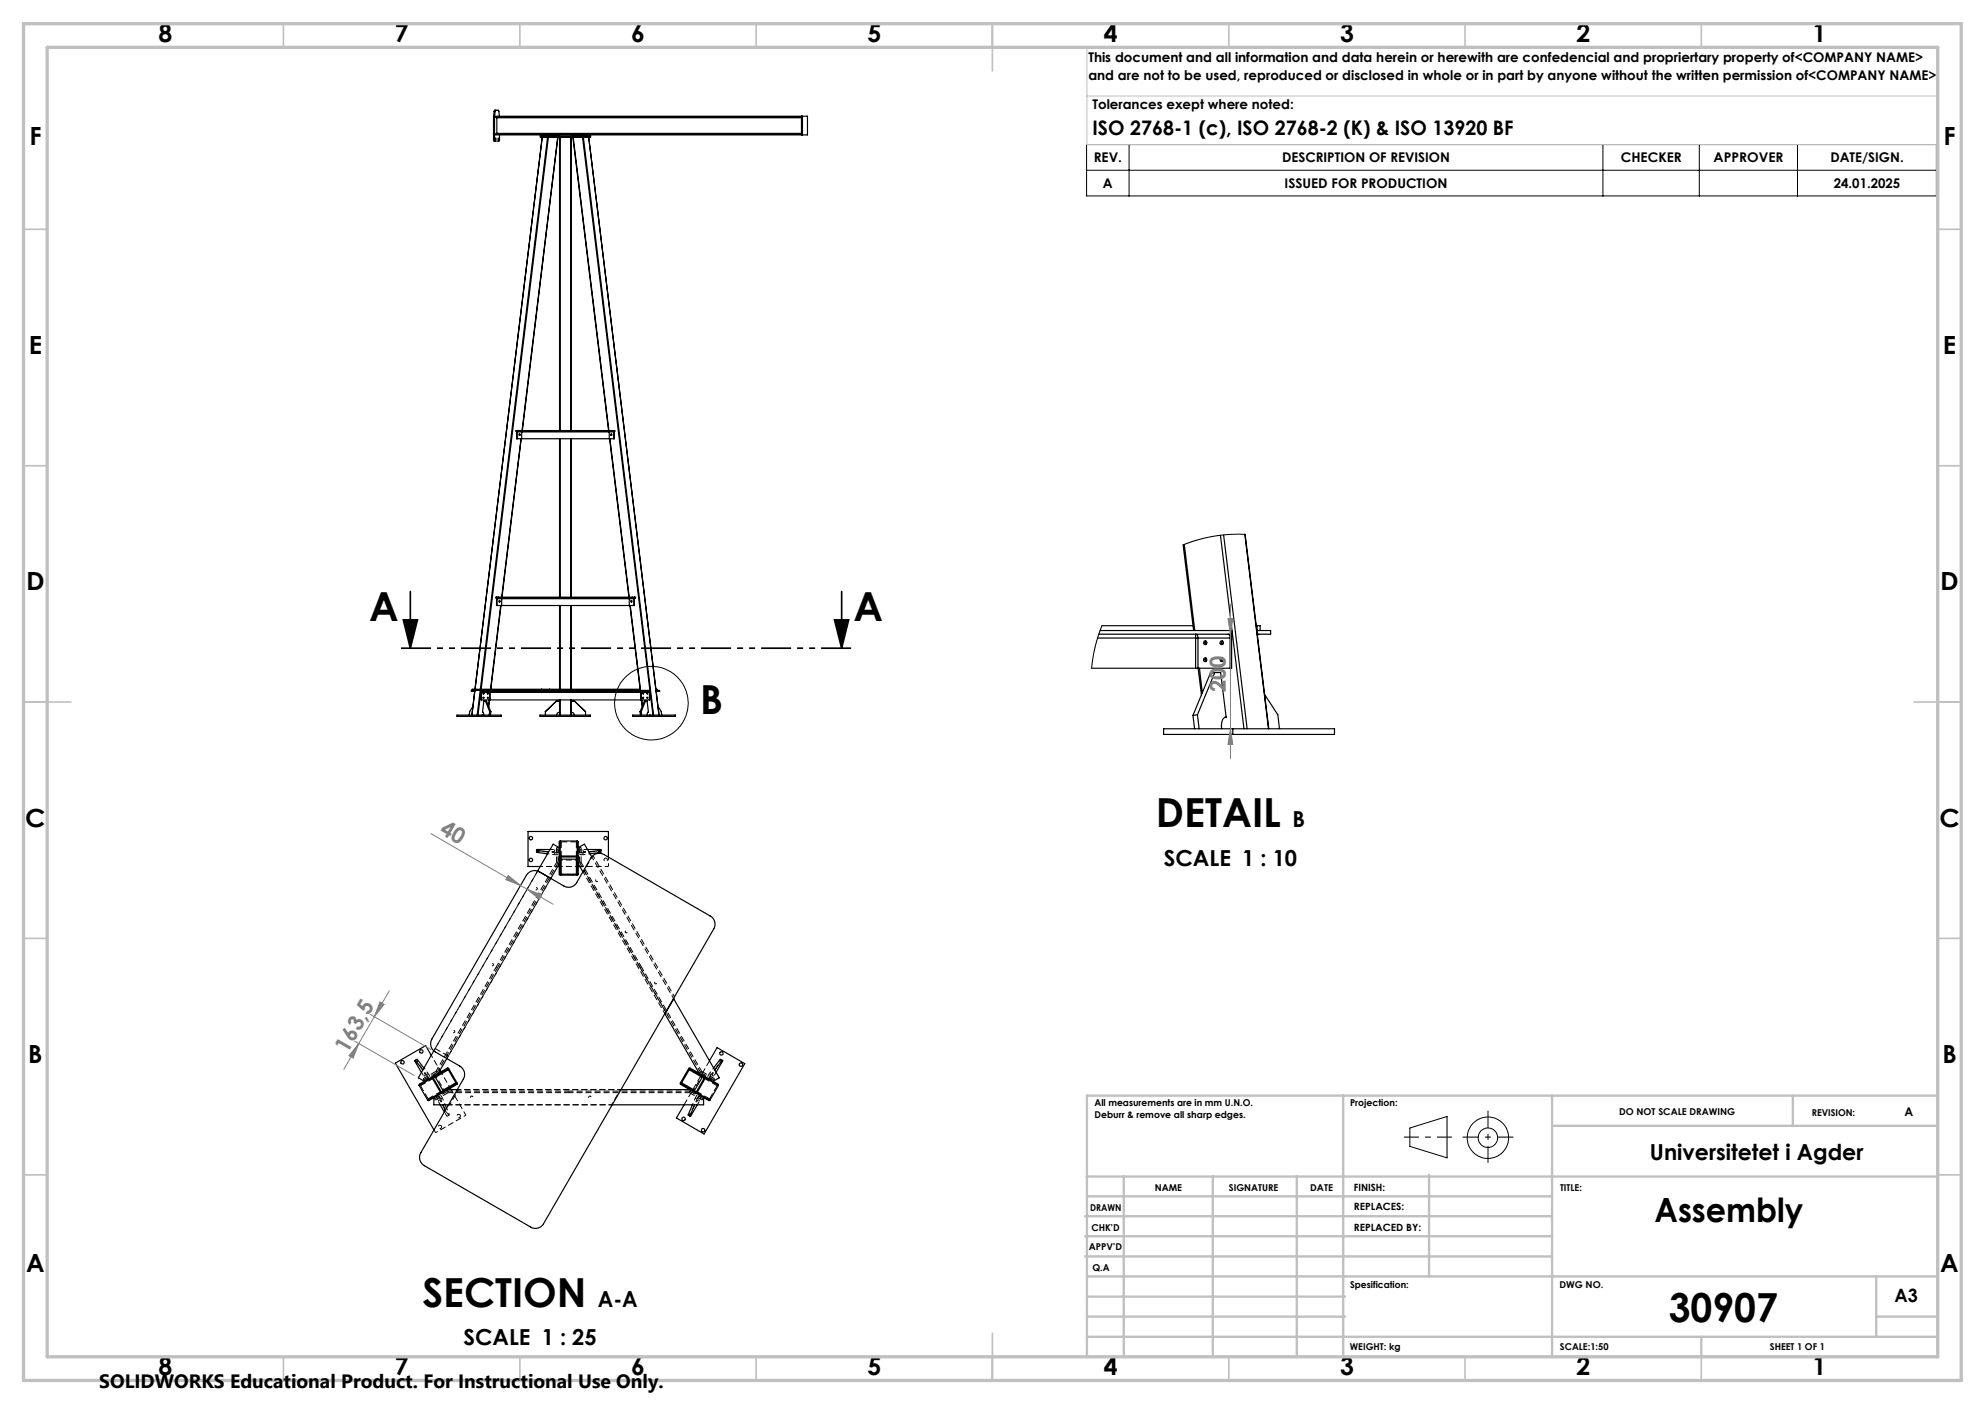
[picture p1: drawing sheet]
<svg xmlns="http://www.w3.org/2000/svg" width="420mm" height="297mm" viewBox="0 0 420 297" stroke-linecap="round" stroke-linejoin="round" font-family="sans-serif">
<g fill="none" stroke="#000" stroke-width=".25">
<path d="M104.4 24.7h.2M104.4 29.6h.2M104.4 24.7v4.9M104.6 23.5l.1-.2 .8 .1 .2 1.2M104.6 23.5h.2M104.6 23.5l-.2 1.2M104.6 29.6l.2 .2M104.6 24.6h66.3v3.9h-66.3M104.6 24.6v5M104.6 28.3h65M104.6 24.8h65M104.8 23.5l-.2 1.1"/>
<path d="M104.8 29.2l.2 .1-.1 .3zM104.9 23.3l-.1 .2M105.1 24.8v.1M105.1 28.2v.1M105.1 24.9v3.3M105.1 28.2h64.5M105.1 24.9h64.5M105.4 29.2l.2 .1-.1 .3zM105.7 28.5l-.1 1.3h-1.1l-.1-.2M114.3 28.8h10.7M114.3 28.5v.6h1.6M114.7 29.1h.1"/>
<path d="M114.7 29.1l-14.2 116.7M115.9 29.1h7.5M115.9 29.1l-14.3 116.7M116 29.1l-14.2 116.7M116.3 28.5v.6M118 29.1l-7.5 62M118.1 28.8v.3M118.4 29.1v62M118.5 28.8v.3M118.5 29.1v62M120.8 29.1v62M120.8 28.8v.3"/>
<path d="M120.9 29.1v62M121.1 28.8v.3M121.2 29.1l7.6 62M121.3 29.1l7.5 62M122.9 28.5v.6M123.3 29.1l14.8 122.2M123.4 29.1l14.9 122.2M124.6 29.1h.1M124.6 29.1l14.9 122.2M125 28.5v.6h-1.6M169.6 24.6v3.9M169.8 24.6v3.9"/>
<path d="M109.2 91.3h.1M109.2 91.1h.1M109.2 91.1v.2M109.3 91.3h20.7M109.3 91.1h20.7M109.3 91.3v1.5h20.7v-1.5M109.4 91.4h20.5M109.4 91.4v1.4M109.5 91.3l-.1 .1M109.7 91.1v.2M109.9 91.8v.3M110.2 92.8l-4 33.5"/>
<path d="M110.3 92.8l-4.1 33.5M110.4 91.3v1.5M118.4 92.8v33.5M118.5 92.8v33.5M120.8 92.8v33.5M120.9 92.8v33.5M128.9 91.3v1.5M129 92.8l4.1 33.5M129.4 91.8l-.1 .1 .1 .2M129.5 91.1v.2M129.8 91.3l.1 .1M129.9 91.4v1.4"/>
<path d="M130 91.1v.2M250.3 115.2l2.3 18.2M250.6 115.2l2.2 18.2M258.2 113.2l5 41M258.9 113.2l5 41M263.4 113l5 41.2M263.5 113l5 41.2M105 126.5h.1M105 126.3h.1M105 126.3v.2M105 126.5h29.3M105 126.3h29.3"/>
<path d="M105.1 126.5v1.6h29.1v-1.6M105.2 126.6h28.9M105.2 126.6v1.5M105.2 126.5v.1M105.5 126.3v.2M105.7 127.1v.2M105.9 128.1l-2.1 17.7M106 128.1l-2.1 17.7M106.2 126.5v1.6M118.4 128.1v17.7M118.5 128.1v17.7M120.8 128.1v17.7"/>
<path d="M120.9 128.1v17.7M133.1 126.5v1.6M133.3 128.1l2.2 17.9M133.6 127.1v.2M133.8 126.3v.2M134.1 126.5v.1M134.1 126.6v1.5M134.3 126.5h.1M134.3 126.3h.1M134.3 126.3v.2M232.2 135h20.8M232.5 134.2h28.1"/>
<path d="M232.8 133.4h27.8v8h-7.1M233.2 132.4h19.2M253 135h.5M253 134.2v.8M253 135v6.4M253.1 134.2l.3 .2 .1 .6M253.5 135h6.8M253.5 135v6.4M255.2 135.6a.44 .44 0 0 0 0 .7M255.2 139.2a.44 .44 0 0 0 0 .7M258.7 135.6a.44 .44 0 0 0 0 .7M258.7 139.2a.44 .44 0 0 0 0 .7"/>
<path d="M259.9 134.2l.3 .3 .1 .5M260.3 135v6.4M265.8 132.4h.2M265.9 133.4h3v.8h-2.9M266 132.4h.6v1M266 132.4v1M266.3 134.2l-.2 .2M96.7 151.3h9.3v.2h-9.3zM99.8 151.3l.7-5.3-.6 5.3M99.9 146h.6M99.9 146h-.2v.3h.7M100 149.4l-.6 1.1-.1 .8"/>
<path d="M100.4 146.3h.1M100.5 145.8h-.6v.2M100.5 146h14.1M100.5 145.8v.2M100.5 145.8h14.1M101.6 146l-.6 5.3M101.8 146l-.7 5.3M101.8 146.3h35.7M101.8 146v2.1h1.8M101.9 146.5h1.7M101.9 146.5v1.6M102 146.3l-.1 .2"/>
<path d="M102 151.3v.2M102.1 150.6l.2 .1v.6M102.1 150.6h.1M102.3 146.6v.2M102.3 147.5v.2M102.7 148.3h-.3l-.3 2.3M102.7 148.3l.9 2.2M102.7 148.3h.2l1 2.3M103.2 146.6v.2M103.2 147.5v.2M103.5 148.1l-.1 1.2M103.6 146.5h.1"/>
<path d="M103.6 148.1h.1M103.6 148.1l-.2 1.4M103.6 146.5v1.6M103.6 150.5l-.1 .8M103.6 150.5l.3 .1M103.7 146.3l-.1 .2M103.7 146.3v.2M103.7 148.1h31.9M103.7 146.5h31.9M103.7 146.5v1.6M103.9 150.6l-.1 .7M114.3 151.3h10.6v.2h-10.6z"/>
<path d="M114.6 146h1.7M114.6 145.8h1.7M114.6 145.8v.2M116.3 146h21.2v2.1h-1.8M116.3 145.8v.2M116.3 145.8h19.1M117.8 148.3h.6M117.8 148.3l-2.4 2.3v.7M118.4 150.7l-.5 .2-.1 .4M118.4 148.1v3.2M118.5 148.1v3.2M119.6 146.3v.2"/>
<path d="M120.8 148.1v3.2M120.9 150.7l.5 .2 .1 .4M120.9 148.1v3.2M120.9 148.3h.6M121.5 148.3h.1M121.5 148.3l2.4 2.2M121.5 148.3l2.4 2.3M123.9 150.5v.8M125.4 146h.1M133.9 151.3h9v.2h-9zM135.4 150.6l.1 .7M135.6 146.5h.1"/>
<path d="M135.6 146.3v.2M135.6 148.1h.1M135.6 146.5v1.6M135.6 146.3l.1 .2M135.7 150.5v.8M135.7 150.5l-.3 .1M135.7 148.1l.2 1.4M135.7 146.5h1.7M135.7 146.5v1.6M135.8 148.1l.1 1.2M136.1 146.6v.2M136.1 147.5v.2"/>
<path d="M136.6 148.3h.3l.3 2.3M136.6 148.3l-.9 2.2M136.6 148.3h-.3l-.9 2.3M137 146.6v.2M137 147.5v.2M137.1 150.6h.1M137.2 150.6l-.2 .2-.1 .5M137.3 146.3l.1 .2M137.4 146.5v1.6M137.5 151.3v.2M138.8 145.8h.1M138.8 145.8h.2v.2"/>
<path d="M138.8 145.8v.2h.8v.3h-.7M138.9 146.3h.1M139.2 149.4l.7 1.1 .1 .8M231 141.4h22M246.2 154.2h36.2v1.2h-36.2zM252.4 151.3l.4 2.9M253 141.4h.5M253.4 151.2l.3 3M253.4 151.2l-1 .1M253.5 141.4l.7 5.6M253.8 141.4l.6 5.1M257 142.3l-3.6 8.9"/>
<path d="M257 142.3h1.3l1.1 9.4M257 142.3l-.9 .1-3.7 8.9M259.4 151.7a1.76 1.76 0 0 0-1 2.2l.1 .3M259.4 151.7h-.2M260.8 154.2v1.2M267.6 146.9l2.8 4.3 .3 3M113.5 179.9l2.6 .3M116.4 179.7h-2.9v.6l2.4 .3M118.3 179.3l-1.2-.7-3.3 5.6M118.5 177.9l-.2 .2v6.8l.2 .2h3.6l.2-.1v-6.9l-.2-.2M118.5 177.9v3.2M118.5 177.9h3.6"/>
<path d="M122.1 177.9v3.2M122.3 179.3l1.3-.7 1.6 2.7M124.3 179.7h2.8v.6l-2.3 .3M127.1 179.9l-2.5 .3M111.7 184.7l.9-.5h1l5.7 3.2a1.94 1.94 0 0 0 2.7-.7l3-5.2a2.08 2.08 0 0 1 2.8-.7l22.5 13a1.94 1.94 0 0 1 .7 2.7l-36 62.4a1.97 1.97 0 0 1-2.7 .7l-22.5-13a1.99 1.99 0 0 1-.8-2.8l9-15.5a1.99 1.99 0 0 0-.7-2.8l-5.2-3a2.03 2.03 0 0 1-.7-2.7zM113.8 184.2l2.8 1.6M113.8 184.2l-.1 .1M116.6 185.8h-.1M118 183.3h.3M118.3 182.6l-1.7 3.2M118.5 181.1l-.2 .2M118.5 181.5l.2 .2"/>
<path d="M118.5 181.1h3.6M118.7 184.9l-.2-.2v-3.3l.2-.1 3.4 .1v3.4l-.1 .1M118.7 184.9h3.3M118.7 181.7v3.2M118.7 181.7h3.3M122 181.7v3.2M122.1 181.1l.2 .2M122.1 181.5l-.1 .2M122.3 182.6l1 1.8M122.3 183.3h.4M128.7 181.3v-5.4h-17v7.4h2.6M140.7 214.5h.1"/>
<path d="M140.7 214.5l7.3 12.6M142.5 211.2l.1 .1M142.6 211.3l-1.9 3.2M142.6 211.3l9.6 16.7-1.3 .7M87.9 224.3l1.6 2M87.9 224.3l.4-.2 1.4 1.8M87.9 224.3l-.2 .1 1.4 2.4M88.7 229.6l.1-.3 5.9-3.4 .2 .1 1.8 3.3-6 3.5-.2-.1M88.7 229.6l1.8 3.1M91.2 223.2l-1.1-2-6.5 3.7 8.2 14.1M91.4 228l1.8 3.1M91.4 228l-2.7 1.6"/>
<path d="M91.5 227.7l-.1 .3M91.8 232.2v1.5h3.1M91.8 222.3l-3.3 5.7 1.3 .7M91.8 227.8l.3 .1M92.1 227.9l1.6 2.7M93.1 226.4l.2 .4M93.1 233.7l.9 1.5M93.2 231.1l.3 .1M93.2 231.1l-2.7 1.6M93.7 230.6l-.1 .3M93.7 233.7l.5 1.2M94.2 233.7l.3 .7"/>
<path d="M94.5 223.9l-1.9 3.2M94.9 226.3l-.3-.1-2.9 1.7 1.6 3 .3 .1 2.8-1.7v-.2M94.9 226.3l1.5 2.8M94.9 226.3l-2.8 1.6M95.2 230.2l.2 .3M96.4 229.1l-2.7 1.5M96.7 230.5l-2 .1M131.4 230.5l14.6 .1M144.2 229.1l2.8 1.5M145.8 226.3l.2-.1 3 1.8-1.6 2.9-.3 .1-2.8-1.7-.1-.2M145.8 226.3l-1.6 2.8M145.8 226.3l2.8 1.6"/>
<path d="M146.5 233.7l-.9 2.2 .4 .2M147 230.6v.3M147 233.7l-1 2.4M147.2 231.2l2.8 1.6 .2-.1M147.5 231.1l-.3 .1M147.5 231.1l2.7 1.6M147.5 233.7l-1.4 2.4h-.1M148.6 227.9l-1.6 2.7M148.8 227.8l-.2 .1M148.9 232.2v1.5h-19.4M149.2 227.7l.1 .3M149.2 227.7l-3.2-1.8-.3 .1-1.8 3.3 3.3 1.9"/>
<path d="M149.2 227.7l2.7 1.6 .1 .3M149.3 228l-1.8 3.1M149.3 228l2.7 1.6M150.1 224.4l1.6-2.8 5.9 3.4-8.6 14.9-5.9-3.4 1.6-2.8M152 229.6l-1.8 3.1M152.8 224.3l.1 .1-1.4 2.4M152.8 224.3l-1.6 2M152.8 224.3l-.4-.2-1.4 1.8"/>
<circle cx="109.9" cy="92" r=".14"/>
<circle cx="129.4" cy="92" r=".14"/>
<circle cx="105.7" cy="127.2" r=".14"/>
<circle cx="133.6" cy="127.2" r=".13"/>
<circle cx="255" cy="136" r=".37"/>
<circle cx="255" cy="139.5" r=".38"/>
<circle cx="258.5" cy="139.6" r=".36"/>
<circle cx="258.5" cy="135.9" r=".38"/>
<circle cx="102.3" cy="146.7" r=".09"/>
<circle cx="102.3" cy="147.6" r=".1"/>
<circle cx="103.2" cy="147.6" r=".09"/>
<circle cx="103.2" cy="146.7" r=".1"/>
<circle cx="136.1" cy="146.7" r=".1"/>
<circle cx="136.1" cy="147.6" r=".09"/>
<circle cx="137" cy="147.6" r=".1"/>
<circle cx="137" cy="146.7" r=".09"/>
<circle cx="112.3" cy="177.3" r=".36"/>
<circle cx="128.1" cy="177.3" r=".36"/>
<circle cx="112.3" cy="181.9" r=".37"/>
<circle cx="85.2" cy="224.7" r=".37"/>
<circle cx="89.1" cy="222.4" r=".36"/>
<circle cx="144.6" cy="236.7" r=".37"/>
<circle cx="148.8" cy="239.1" r=".37"/>
<circle cx="152.6" cy="222.8" r=".36"/>
<circle cx="156.8" cy="225.2" r=".35"/>
</g>
<g fill="none" stroke="#000" stroke-width=".21" stroke-dasharray="1.3 .6" stroke-linecap="butt">
<path d="M117.4 179.7v.4M117.8 179.3h.6M117.8 179.3v3.1M118.4 179.9h-.3M118.6 178.3l.2-.2M118.8 178.1h3.2M122 178.1l.2 .2M122.6 179.3v3.1M122.6 179.9h-.2M123 179.3h-.6M117.4 180.8v-.4M117.7 182.5l.3 .1"/>
<path d="M117.8 182.4h.3M117.8 182.4l-.1 .1M118 182.6l.1-.2M118.1 182.4v-3.1M118.1 180.3h.3M118.1 181.9h.3M118.4 181.6h-.3M118.6 181.5v-3.2M118.6 181.9l-.2-.2M118.6 185.1v-.4M118.8 181.3v-3.2M122 181.3v-3.2"/>
<path d="M122.2 181.5v-3.2M122.2 185.1v-.4M122.4 181.7l-.2 .2M122.4 180.3h.2M122.4 181.9h.2M122.6 182.4h.4M122.6 182.4l.1 .2M122.6 181.6h-.2M122.7 182.6l.3-.1M123 182.4v-3.1M123 182.5v-.1M123.4 180.1v-.4"/>
<path d="M123.4 180.4v.4M123.4 184.5v-.1M125.2 181.3v-.1M105 204.5l.3 .2M135.7 204.5l-.3 .2M89 229.7v-.3M89.5 228.2l.3 .5M89.7 228.5l2.7-1.6M90.1 227.4l-.4 .3M90.2 228.2l.2 .2M90.2 227.3l.4-.2M90.6 232.4l-1.6-2.7"/>
<path d="M90.7 228.2l-.2-.2M90.8 232.5l-.2-.1M91.6 227.4l.2 .2M91.7 228.1l-2.7 1.6M91.8 227.8l-2.8 1.6M91.9 227.5l.3 .1M92.1 227.4l-.2-.2M92.1 221.8l2.8 1.6M92.1 221.8l-.3 .5M92.1 232.7l2.7-1.6M92.1 232.7l-.3-.5M92.2 226.6l-2.7 1.6"/>
<path d="M92.3 226.6h-.1M92.4 231.9l.1 .2M92.4 226.9l-.2-.3M92.4 226.9l.1-.1M92.5 226.8l-.2-.2M92.7 232.9l.3-.3M92.8 231.9l-.1-.2M93.3 230.9l-2.7 1.5M93.6 230.9l-2.8 1.6M93.6 232.3l-.4 .2M93.8 231.1l.1 .2M94 230.7l-.1 .3"/>
<path d="M94.2 231.1l-.1-.2M94.7 230.9l-2.7 1.5M94.7 236.1h-.1M94.8 231.1l-.1-.2M94.8 231.1h.1M94.9 223.4l-.3 .5M94.9 231.1v-.3M94.9 230.8l-.2 .1M94.9 233.7h.3M94.9 226l-.3 .2M95.1 235.8l-.4 .3M96.7 229.1l-.3 .2"/>
<path d="M96.8 230.5h.2M120.4 231.1v-.3M129.4 233.7h.2M131.3 230.5h.1M144 229.1l.3 .2M145.8 226l.3 .2M145.8 230.8v.3M145.8 231.1h.1M145.9 231.1l2.7 1.6M146 230.9l-.2-.1M146 230.9l-.1 .2M146.7 230.9l-.2 .2"/>
<path d="M146.8 231l-.1-.3M146.8 231.3l.1-.2M147.1 230.9l2.8 1.6M147.4 230.9l2.7 1.5M147.5 232.5l-.4-.2M147.7 232.6l.3 .3M148.1 231.7l-.2 .2M148.2 226.8l.1 .1M148.2 232.1l.1-.2M148.3 226.9l2.7 1.6M148.5 226.6l-.3 .2M148.5 226.6l-.2 .3"/>
<path d="M148.5 227.6l.3-.1M148.6 232.7l.3-.5M148.8 232.4l-2.8-1.5M148.8 227.2l-.1 .2M148.9 227.8l2.8 1.6M148.9 227.6l.2-.2M149 228.1l2.7 1.6M150.1 227.1l.4 .2M150.1 224.4l-5.3 9.3M150.1 232.4l-.2 .1M150.2 228l-.1 .2M150.3 228.4l.2-.2"/>
<path d="M151 227.7l-.3-.3M151.2 228.2l-.3 .5M151.2 228.2l-2.7-1.6M151.7 229.4v.3M151.7 229.7l-1.6 2.7"/>
</g>
<path d="M114.3 183.3h3.7M118.6 181.9h3.6M125.2 181.3l-1.8 3.2M92.2 239.6l6.4-3.7M93.1 226.4l-1.8-3.2M94 230.7l-1.8-3.1M97 230.5l-1.8 3.2M129.4 233.7l1.9-3.2M148.5 227.6l-1.8 3.1" fill="none" stroke="#000" stroke-width=".21" stroke-dasharray="1.3 .6" stroke-dashoffset=".7" stroke-linecap="butt"/>
<g fill="none" stroke="#000" stroke-width=".21" stroke-dasharray="1.3 .6" stroke-dashoffset=".8" stroke-linecap="butt">
<path d="M113.7 188.1a.24 .24 0 0 0-.2-.3 .24 .24 0 0 0-.3 .3 .24 .24 0 0 0 .4 .1l.1-.1M117.4 180.8l-1.5-.2M123.4 180.8l1.4-.2M126.1 186.4a.24 .24 0 0 0 .4 0 .24 .24 0 0 0-.2-.4 .24 .24 0 0 0-.3 .3l.1 .1M132.3 197.2a.24 .24 0 0 0 .4 0 .24 .24 0 0 0-.1-.3 .24 .24 0 0 0-.3 .3M96.2 218.3a.24 .24 0 0 0-.2-.3 .24 .24 0 0 0-.2 .3 .24 .24 0 0 0 .4 .1v-.1M104.4 204.2a.24 .24 0 0 0-.2-.4 .24 .24 0 0 0-.3 .3 .24 .24 0 0 0 .4 .1h.1M138.5 208a.24 .24 0 0 0 .4 0 .24 .24 0 0 0-.1-.3 .24 .24 0 0 0-.3 .3M90.6 227.1l-.9-1.2M93.6 232.3l.6 1.4M94.5 234.4l.6 1.4M99.8 231.9a.24 .24 0 0 0-.2 .3 .24 .24 0 0 0 .4 0 .24 .24 0 0 0-.1-.3h-.1"/>
<path d="M124.8 231.9a.24 .24 0 0 0-.2 .3 .24 .24 0 0 0 .4 0 .24 .24 0 0 0-.1-.3h-.1M147.1 232.3l-.6 1.4M150.1 227.1l.9-1.2"/>
</g>
<g fill="none" stroke="#000" stroke-width=".21" stroke-dasharray="1.3 .6" stroke-dashoffset=".5" stroke-linecap="butt">
<path d="M116.4 179.7h1M118.4 179.8l-1-.1M122.4 179.8l1-.1M124.3 179.7h-.9M116.6 185.8l-22 38.1M117.4 180.4h1M117.4 180.8h1M118.4 183.3h4M118.4 180.3l-1-.2M122.4 180.3l1-.2M122.7 183.3h6.1M123.4 180.4h-1"/>
<path d="M123.4 180.8h-1M125.5 181l17.2 29.9M128.2 181.5a.36 .36 0 0 0-.4 .5 .36 .36 0 0 0 .6 .1 .36 .36 0 0 0-.2-.6M140.7 214.4l-17.3-29.9M140.9 214.1l-17.3-30M142.5 211.2l-17.3-29.9M89.2 226.8l.5 .9M90.2 227.3l.5 .9M90.3 228.5l-.6-.8M90.6 227.1l.5 .9M90.7 228.2l-.6-.8M92.3 231.9l.4 1"/>
<path d="M92.7 231.7l.3 .9M93.1 233.7l-.4-.8M93.2 232.5l-.5-.8M93.4 238.2a.36 .36 0 0 0-.6 0 .36 .36 0 0 0 .2 .5 .36 .36 0 0 0 .4-.4v-.1M93.6 232.3l-.5-.9M94.6 236.1l-.6-.9M95.3 230.2l-2-3.5M96.8 230.5h34.6M97.4 235.9a.36 .36 0 0 0-.6 0 .36 .36 0 0 0 .2 .5 .36 .36 0 0 0 .4-.4v-.1M129.5 233.7h-34.6M147.1 232.3l.5-.9M147.5 232.5l.5-.8"/>
<path d="M147.6 233.7l.4-.8M148 231.7l-.3 .9M148.4 231.9l-.4 1M150 228.2l.7-.8M150.1 227.1l-.5 .9M150.4 228.5l.6-.8M150.5 227.3l-.5 .9M151.5 226.8l-.5 .9"/>
</g>
<g fill="none" stroke="#000" stroke-width=".21" stroke-dasharray="1.3 .6" stroke-dashoffset=".3" stroke-linecap="butt">
<path d="M117.7 182.5l-12.7 22M122.7 182.6l12.7 22.1M105 204.5l-12.7 22.1M105.3 204.7l12.7-22.1M135.4 204.7l12.8 22.1M135.7 204.5l-12.7-22M91.8 239l.4 .6M92.5 226.8l12.8-22.1M94.9 231.1h25.5M120.4 230.8h-25.5M120.4 231.1h25.4M145.8 230.8h-25.4"/>
<path d="M148.5 226.6l-12.8-22.1"/>
</g>
<g fill="none" stroke="#000" stroke-width=".21" stroke-dasharray="1.3 .6" stroke-dashoffset=".6" stroke-linecap="butt">
<path d="M117.4 180.4l-1.3-.2M117.4 180.1h-3.8M123.4 180.1h3.8M123.4 180.4l1.2-.2M128.8 183.3v-2M90.1 227.4l-1.9-3.3M90.2 227.3l-.7-1M91.8 222.3l22-38.1M93 232.6l2 3.3M93.2 232.5l.5 1.2M94.2 234.9l.5 1.2M95.2 233.7h34.2"/>
<path d="M97 230.5h34.3M147.5 232.5l-.5 1.2M147.7 232.6l-1.9 3.3M150.5 227.3l.7-1M150.7 227.4l1.9-3.3"/>
</g>
<path d="M113.8 184.2l-21.7 37.6M116.6 185.8l-21.7 37.6" fill="none" stroke="#000" stroke-width=".21" stroke-dasharray="1.3 .6" stroke-dashoffset="-.1" stroke-linecap="butt"/>
<path d="M98.6 235.9l-3.2-5.4" fill="none" stroke="#000" stroke-width=".21" stroke-dasharray="1.3 .6" stroke-dashoffset=".4" stroke-linecap="butt"/>
<g fill="none" stroke="#000" stroke-width=".21">
<path d="M229.9 30.6h179.8v10.8h-179.8zM229.9 36h179.8M238.9 30.6v10.8M339.2 30.6v10.8M359.6 30.6v10.8M380.3 30.6v10.8M263.5 113l-3.7 .1-3.4 .4-3.4 .8-2.7 .9M233.2 132.4l-1.5 4.6-.7 4.4M121.3 184.9l-.2 .2M122.3 183.9l-.2 .2M91.7 228l-.2 .2M92.5 227.2l-.5 .5"/>
<path d="M144.3 229.3l-.2 .1M147 226.5l-.1 .2M298.3 238.6l7.9-2.4v8.7l-7.9-2.4z"/>
<circle cx="137.8" cy="148.7" r="7.8"/>
<circle cx="314.8" cy="240.7" r="2.07"/>
<circle cx="314.8" cy="240.7" r="4.4"/>
</g>
<path d="M85.3 131.1h3l-1.5 6zM86.8 125.1v12M176.6 131.1h3l-1.5 6zM178.1 125.1v12" fill="none" stroke="#000" stroke-width=".35"/>
<g fill="none" stroke="#808080" stroke-width=".21">
<path d="M259.8 130.9h1l-.5 3.3zM260.3 127.8v32.7M260.3 154.2l.5 3.3h-1zM91.2 176.4l18.9 10.9M107.5 185.2l2.6 2.1-3.1-1.2zM110.1 187.3l1.4 .8M111.5 188.1l3.2 1.2-.6 .9zM111.5 188.1l5.5 3.2M78.3 214.6l12.9 7.4M80.4 211.9l.9 .6-2.1 2.6zM82.4 209.6l-9.7 16.6M75 220.2l12.6 7.3"/>
<path d="M75.9 220.7l-1.2 3.1-.9-.5z"/>
</g>
<path d="M180.1 137.1h-95.3" fill="none" stroke="#000" stroke-width=".35" stroke-dasharray="6.3 1.3 1.3 1.3 1.3 1.3" stroke-linecap="butt"/>
<path d="M297.1 240.5h10.1" fill="none" stroke="#000" stroke-width=".21" stroke-dasharray="15.2 1.3 1.3 1.3" stroke-dashoffset="12.1" stroke-linecap="butt"/>
<path d="M314.8 235v11" fill="none" stroke="#000" stroke-width=".21" stroke-dasharray="15.2 1.3 1.3 1.3" stroke-dashoffset="11.6" stroke-linecap="butt"/>
<path d="M309.5 240.5h10.7" fill="none" stroke="#000" stroke-width=".21" stroke-dasharray="15.2 1.3 1.3 1.3" stroke-dashoffset="11.8" stroke-linecap="butt"/>
<path d="M230 10v20.6h180M230.5 10h179.5v33M230 20.3h180" fill="none" stroke="#c0c0c0" stroke-width=".21"/>
<g fill="none" stroke="#c0c0c0" stroke-width=".35">
<path d="M60 5v5M110 5v5M160 5v5M210 5v10M260 5v5M310 5v5M360 5v5M5 48.5h5M410 48.5h5M5 98.5h5M410 98.5h5M5 148.5h10"/>
<path d="M405 148.5h10M5 198.5h5M410 198.5h5M5 248.5h5M410 248.5h5M60 287v5M110 287v5M160 287v5M210 282v10M260 287v5M310 287v5M360 287v5"/>
</g>
<g fill="none" stroke="#c0c0c0" stroke-width=".5">
<path d="M284.2 231.8v55.2M328.4 231.8v55.2M328.8 238.2h81.2M379.3 231.8v6.4M410 231.8h-180v55.2M229.6 257.3h98.8M230 248.9h179.6M230 253.1h98.4M237.8 248.8v38.2M256.6 248.9v38.2M274.4 248.8v38.2M302.4 248.5v21.5"/>
<path d="M229.6 265.8h98.8M229.6 261.5h98.8M230 278.5h54.6M230 274.3h54.6M230 270h180M397 278.5h13M397 270v12.8M230 282.8h180M360 282.8v4.2"/>
</g>
<path d="M5 5h410v287h-410zM10 10h400v277h-400z" fill="none" stroke="#c0c0c0" stroke-width=".7"/>
<path d="M176.6 131.1h3l-1.5 6zM85.3 131.1h3l-1.5 6z" fill="#000"/>
<g fill="#808080">
<path d="M80.4 211.9l.9 .6-2.1 2.6zM75.9 220.7l-1.2 3.1-.9-.5z"/>
<path d="M260.3 154.2l.5 3.3h-1zM259.8 130.9h1l-.5 3.3z"/>
<path d="M107.5 185.2l2.6 2.1-3.1-1.2zM111.5 188.1l3.2 1.2-.6 .9z"/>
</g>
<g font-size="8.5">
<text x="78.1" y="131.4">A</text>
<text x="180.6" y="131.4">A</text>
<text x="148.2" y="151.1">B</text>
<text x="244.6" y="175">DETAIL</text>
<text x="89.4" y="276.4">SECTION</text>
<text x="353.1" y="279.7">30907</text>
</g>
<text font-size="7.1" x="350.1" y="258.5">Assembly</text>
<g font-size="5.3">
<text x="33.5" y="8.9">8</text>
<text x="83.5" y="8.9">7</text>
<text x="133.5" y="8.9">6</text>
<text x="183.5" y="8.9">5</text>
<text x="233.5" y="8.9">4</text>
<text x="283.5" y="8.9">3</text>
<text x="333.5" y="8.9">2</text>
<text x="383.5" y="8.9">1</text>
<text x="6.2" y="30.7">F</text>
<text x="411.2" y="30.7">F</text>
<text x="6.1" y="74.9">E</text>
<text x="411.1" y="74.9">E</text>
<text x="5.5" y="124.9">D</text>
<text x="410.5" y="124.9">D</text>
<text x="5.4" y="174.9">C</text>
<text x="410.4" y="174.9">C</text>
<text x="6" y="224.9">B</text>
<text x="411" y="224.9">B</text>
<text x="5.5" y="269.2">A</text>
<text x="410.5" y="269.2">A</text>
<text x="33.5" y="290.9">8</text>
<text x="83.5" y="290.9">7</text>
<text x="133.5" y="290.9">6</text>
<text x="183.5" y="290.9">5</text>
<text x="233.5" y="290.9">4</text>
<text x="283.5" y="290.9">3</text>
<text x="333.5" y="290.9">2</text>
<text x="383.5" y="290.9">1</text>
</g>
<g font-size="4.7" fill="#808080">
<text x="259.3" y="146.5" transform="rotate(-90 259.3 146.5)">200</text>
<text x="92.8" y="176.1" transform="rotate(30 92.8 176.1)">40</text>
<text x="73.5" y="222.9" transform="rotate(-60 73.5 222.9)">163,5</text>
</g>
<g font-size="4.7">
<text x="273.5" y="175">B</text>
<text x="246.3" y="183.2">SCALE 1 : 10</text>
<text x="349.1" y="245.3">Universitetet i Agder</text>
<text x="126.5" y="276.4">A-A</text>
<text x="98" y="284.6">SCALE 1 : 25</text>
</g>
<text font-size="4.2" x="231.1" y="28.5">ISO 2768-1 (c), ISO 2768-2 (K) &amp; ISO 13920 BF</text>
<text font-size="4.1" x="21" y="293.7">SOLIDWORKS Educational Product. For Instructional Use Only.</text>
<text font-size="3.9" x="400.9" y="275.5">A3</text>
<g font-size="2.8">
<text x="230.3" y="13.1">This document and all information and data herein or herewith are confedencial and propriertary property of&lt;COMPANY NAME&gt;</text>
<text x="230.3" y="16.9">and are not to be used, reproduced or disclosed in whole or in part by anyone without the written permission of&lt;COMPANY NAME&gt;</text>
<text x="231.1" y="23.1">Tolerances exept where noted:</text>
<text x="231.4" y="34.4">REV.</text>
<text x="271.3" y="34.4">DESCRIPTION OF REVISION</text>
<text x="342.9" y="34.4">CHECKER</text>
<text x="362.6" y="34.4">APPROVER</text>
<text x="387.3" y="34.4">DATE/SIGN.</text>
<text x="233.4" y="39.8">A</text>
<text x="271.8" y="39.8">ISSUED FOR PRODUCTION</text>
<text x="388" y="39.8">24.01.2025</text>
</g>
<text font-size="2.5" x="402.9" y="236.1">A</text>
<g font-size="2.1">
<text x="286.4" y="251.9">FINISH:</text>
<text x="286.5" y="256">REPLACES:</text>
<text x="286.5" y="260.3">REPLACED BY:</text>
</g>
<g font-size="2">
<text x="231.6" y="234">All measurements are in mm U.N.O.</text>
<text x="285.6" y="234">Projection:</text>
<text x="231.6" y="236.5">Deburr &amp; remove all sharp edges.</text>
<text x="342.6" y="236">DO NOT SCALE DRAWING</text>
<text x="383.3" y="236.2">REVISION:</text>
<text x="244.3" y="252">NAME</text>
<text x="260" y="251.9">SIGNATURE</text>
<text x="277.2" y="251.9">DATE</text>
<text x="330.1" y="251.9">TITLE:</text>
<text x="230.6" y="256.1">DRAWN</text>
<text x="230.9" y="260.3">CHK'D</text>
<text x="230.4" y="264.4">APPV'D</text>
<text x="231.1" y="268.8">Q.A</text>
<text x="285.6" y="272.5">Spesification:</text>
<text x="330" y="272.5">DWG NO.</text>
<text x="285.6" y="285.5">WEIGHT: kg</text>
<text x="330.1" y="285.6">SCALE:1:50</text>
<text x="374.5" y="285.6">SHEET 1 OF 1</text>
</g>
</svg>
